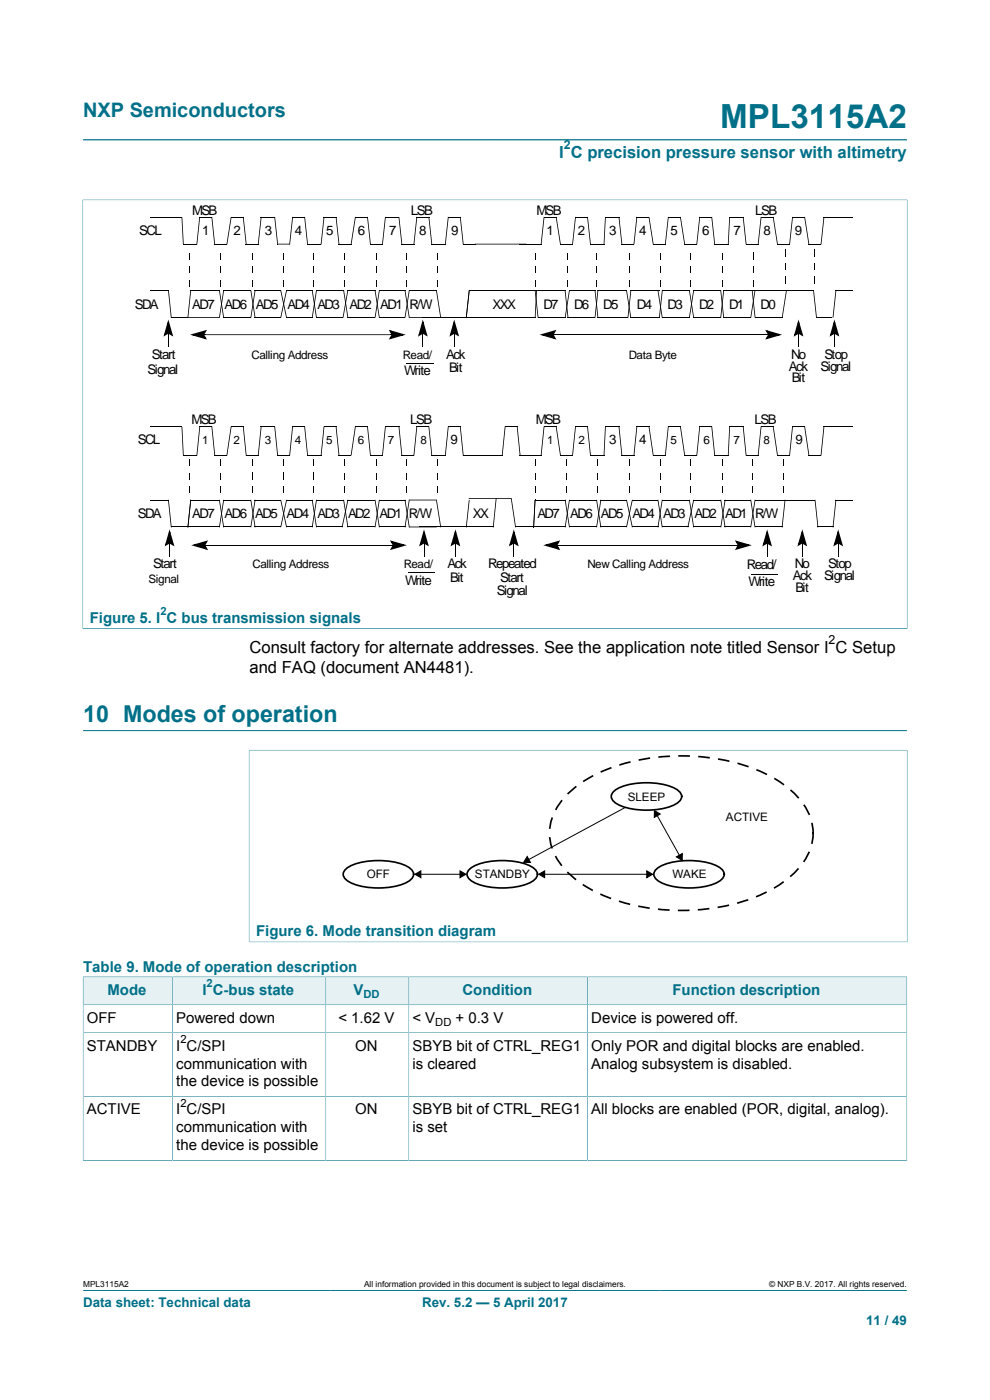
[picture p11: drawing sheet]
<svg xmlns="http://www.w3.org/2000/svg" width="210mm" height="297mm" viewBox="0 0 210 297" stroke-linecap="round" stroke-linejoin="round" font-family="sans-serif">
<path d="M17.6 29.7h174.8M17.5 42.4h175M17.6 42.3v91.1M192.4 42.3v91.1M17.5 133.3h175M17.6 155h174.8M52.8 159.2h139.7M52.8 159.1v40.8M192.4 159.1v40.8M52.8 199.8h139.7M17.6 273.8h174.8" fill="none" stroke="#007088" stroke-width=".21"/>
<g fill="#000">
<path d="M31.8 46l.1 .2zM35.6 46l.1 .2zM38.5 46l.2 .1zM38.5 46.1h.2l.3 5.7h-.2zM38.8 51.8l.2 .1zM38.8 51.7l.1 .2zM40.1 56.5h.1v1.4h-.1zM40.1 53.6h.1v1.4h-.1zM41.7 51.8l.1 .1zM42.3 46.1h.1l-.6 5.7h-.1zM42.3 46l.1 .1zM42.3 46l.1 .2z"/>
<path d="M44.9 46l.1 .1zM44.9 46.1h.1l.6 5.7h-.2zM45.5 51.7l.1 .2zM45.4 51.8h.2zM46.7 56.5h.2v1.4h-.2zM46.7 53.6h.2v1.4h-.2zM48.1 51.8l.1 .1zM48.9 46.1h.2l-.9 5.7h-.1zM48.9 46l.2 .1zM49 46v.2zM51.5 46l.2 .1zM51.5 46.1h.2l.6 5.7h-.2z"/>
<path d="M52.1 51.7l.1 .2zM52.1 51.8h.2zM53.4 56.5h.2v1.4h-.2zM53.4 53.6h.2v1.4h-.2zM54.7 51.8l.2 .1zM55.3 46.1h.2l-.6 5.7h-.2zM55.3 46l.2 .1zM55.3 46l.1 .2zM58.2 46l.2 .1zM58.2 46.1h.2l.6 5.7h-.2zM58.8 51.7l.1 .2zM58.9 51.7h2.6v.2h-2.6z"/>
<path d="M58.8 51.8h.2zM60.1 56.5h.1v1.4h-.1zM60.1 53.6h.1v1.4h-.1zM61.4 51.8l.1 .1zM62 46.1h.1l-.6 5.7h-.1zM62 46l.1 .1zM62 46l.1 .2zM64.5 46l.2 .1zM64.5 46.1h.2l.6 5.7h-.1zM65.2 51.7v.2zM65.2 51.8h.1zM66.4 56.5h.2v1.4h-.2z"/>
<path d="M66.4 53.6h.2v1.4h-.2zM68 51.8l.2 .1zM68.6 46.1h.2l-.6 5.7h-.2zM68.6 46l.2 .1zM68.6 46l.1 .2zM71.2 46l.2 .1zM71.2 46.1h.2l.6 5.7h-.2zM71.8 51.7l.1 .2zM71.8 51.8h.2zM73.1 56.5h.2v1.4h-.2zM73.1 53.6h.2v1.4h-.2zM74.4 51.8l.2 .1z"/>
<path d="M75.3 46.1h.2l-.9 5.7h-.2zM75.3 46l.2 .1zM75.3 46l.1 .2zM77.9 46l.1 .1zM77.9 46.1h.1l.7 5.7h-.2zM78.5 51.7l.1 .2zM78.5 51.8h.2zM79.8 56.5h.1v1.4h-.1zM79.8 53.6h.1v1.4h-.1zM81 51.8l.2 .1zM81.7 46.1h.1l-.6 5.7h-.2zM81.7 46l.1 .1z"/>
<path d="M81.7 46v.2zM84.5 46l.2 .1zM84.5 46.1h.2l.6 5.7h-.1zM85.2 51.7v.2zM85.2 51.8h.1zM86.1 56.5h.2v1.4h-.2zM86.1 53.6h.2v1.4h-.2zM87.7 51.8l.2 .1zM88.3 46.1h.2l-.6 5.7h-.2zM88.3 46l.2 .1zM88.3 46l.1 .2zM90.9 46l.2 .1z"/>
<path d="M90.9 46.1h.2l.6 5.7h-.2zM91.5 51.7l.1 .2zM91.5 51.8h.2zM92.8 56.5h.1v1.4h-.1zM92.8 53.6h.1v1.4h-.1zM94.4 51.8l.2 .1zM95 46.1h.2l-.6 5.7h-.2zM95 46l.2 .1zM97.6 46l.1 .1zM97.6 46.1h.1l.6 5.7h-.1zM98.2 51.8h.1zM100.7 51.7h11v.2h-11z"/>
<path d="M113.4 56.5h.2v1.4h-.2zM113.4 53.6h.2v1.4h-.2zM114.7 51.8l.2 .1zM115.3 46.1h.2l-.6 5.7h-.2zM115.3 46l.2 .1zM117.9 46l.2 .1zM117.9 46.1h.2l.9 5.7h-.2zM118.8 51.8h.2zM120.4 56.5h.2v1.4h-.2zM120.4 53.6h.2v1.4h-.2zM121.4 51.8l.1 .1zM122 46.1h.2l-.7 5.7h-.1z"/>
<path d="M122 46l.2 .1zM124.5 46l.2 .1zM124.5 46.1h.2l.6 5.7h-.1zM125.2 51.8h.1zM126.4 56.5h.2v1.4h-.2zM126.4 53.6h.2v1.4h-.2zM128 51.8l.2 .1zM128.3 46.1h.2l-.3 5.7h-.2zM128.3 46l.2 .1zM131.2 46l.2 .1zM131.2 46.1h.2l.6 5.7h-.2zM131.8 51.8h.2z"/>
<path d="M133.4 56.5h.2v1.4h-.2zM133.4 53.6h.2v1.4h-.2zM134.4 51.8l.2 .1zM135 46.1h.2l-.6 5.7h-.2zM135 46l.2 .1zM137.6 46l.2 .1zM137.6 46.1h.2l.8 5.7h-.1zM138.5 51.8h.1zM140.1 56.5h.2v1.4h-.2zM140.1 53.6h.2v1.4h-.2zM141.1 51.8l.1 .1zM141.7 46.1h.1l-.6 5.7h-.1z"/>
<path d="M141.7 46l.1 .1zM144.3 46l.1 .1zM144.3 46.1h.1l.9 5.7h-.2zM145.1 51.8h.2zM146.4 56.5h.2v1.4h-.2zM146.4 53.6h.2v1.4h-.2zM147.7 51.8l.2 .1zM148.3 46.1h.2l-.6 5.7h-.2zM148.3 46l.2 .1zM150.9 46l.2 .1zM150.9 46.1h.2l.6 5.7h-.2zM151.5 51.8h.2z"/>
<path d="M153.1 56.5h.2v1.4h-.2zM153.1 53.6h.2v1.4h-.2zM154.4 51.8l.2 .1zM154.7 46.1h.2l-.3 5.7h-.2zM154.7 46l.2 .1zM157.6 46l.1 .1zM157.6 46.1h.1l.6 5.7h-.1zM158.2 51.8h.1zM159.8 56.5h.1v1.4h-.1zM159.8 55h.1zM159.8 53.6h.1v1.4h-.1zM160.7 51.8l.2 .1z"/>
<path d="M161.4 46.1h.1l-.6 5.7h-.2zM161.4 46l.1 .1zM163.9 46l.2 .1zM163.9 46.1h.2l.9 5.7h-.2zM164.8 51.8h.2zM166.4 57.2l.2 .1zM166.4 55.8h.2v1.4h-.2zM166.4 54.3l.2 .1zM166.4 53h.2v1.3h-.2zM167.4 51.8l.2 .1zM168 46.1h.2l-.6 5.7h-.2zM168 46l.2 .1z"/>
<path d="M170.6 46l.2 .1zM170.6 46.1h.2l.9 5.7h-.2zM171.5 51.8h.2zM172.8 57.2l.2 .1zM172.8 55.8h.2v1.4h-.2zM172.8 54.3l.2 .1zM172.8 53h.2v1.3h-.2zM174.1 51.8l.1 .1zM174.7 46.1h.2l-.7 5.7h-.1zM174.7 46l.1 .2zM174.7 46l.2 .1zM177.2 46l.1 .2z"/>
<path d="M31.8 61.5l.1 .2zM35.6 70.6h.2v.6h-.2zM35.6 71.1l.2 .1zM35.7 67.8l1 3.6-.4-.3-.8-2.6 .4-.1-.8 2.7-.3-.1 .8-.6 .2 .4-1.1 .6zM35.6 61.6h.2zM35.6 61.7l.2-.1 .6 5.7h-.2zM36.3 67.3v.1zM36.3 67.3h10.3v.1h-10.3zM35.6 70.4l.9 .5-.1 .3-.8-.4zM36.2 67.3l.2 .1zM39.8 67.3l.1 .1zM40.4 61.6l.1 .1-.6 5.6h-.1z"/>
<path d="M40.1 59.3h.1v1.5h-.1zM40.4 61.6l.1 .1zM40.4 61.5l.1 .2zM43.1 70.9h.6v.2h-.6zM40.3 71l3.6-1-.3 .4-2.6 .8-.1-.4 2.7 .8-.1 .3-.6-.8 .4-.2 .6 1.1zM43.6 70.9h39.1v.2h-39.1zM43.4 70.2l.3 .1-.4 .8h-.4zM46.5 67.3l.1 .1zM47.4 61.6l.1 .1-.9 5.6h-.1zM46.5 61.6h.1zM46.5 61.7l.1-.1 .9 5.7h-.1zM46.7 59.3h.2v1.5h-.2z"/>
<path d="M47.4 61.6l.1 .1zM47.4 67.3l.1 .1zM53.1 67.3l.2 .1zM54 61.6l.2 .1-.9 5.6h-.2zM53.1 61.6h.2zM53.1 61.7l.2-.1 .9 5.7h-.2zM53.4 59.3h.2v1.5h-.2zM54 61.6l.2 .1zM54 67.3l.2 .1zM59.5 67.3l.1 .1zM60.7 61.6l.2 .1-1.3 5.6h-.1zM59.5 61.6h.1z"/>
<path d="M59.5 61.7l.1-.1 1.3 5.7h-.2zM60.1 59.3h.1v1.5h-.1zM60.7 61.6l.2 .1zM60.7 67.3l.2 .1zM66.1 67.3l.2 .1zM67 61.6l.2 .1-.9 5.6h-.2zM66.1 61.6h.2zM66.1 61.7l.2-.1 .9 5.7h-.2zM66.4 59.3h.2v1.5h-.2zM67 61.6l.2 .1zM67.1 67.3v.1zM67 67.3l.2 .1z"/>
<path d="M72.7 67.3l.2 .1zM73.7 61.7h.2l-1 5.6h-.2zM72.8 61.6h.2zM72.8 61.7l.2-.1 .9 5.7h-.2zM73.1 59.3h.2v1.5h-.2zM73.7 61.6l.2 .1zM73.7 61.5l.1 .2zM73.7 67.3l.2 .1zM79.5 67.3l.2 .1zM80.4 61.6l.1 .1-.8 5.6h-.2zM79.5 61.6h.2zM79.5 61.7l.2-.1 .8 5.7h-.1z"/>
<path d="M79.8 59.3h.1v1.5h-.1zM80.4 61.6l.1 .1zM80.4 67.3l.1 .1zM82.7 70.9h.6v.2h-.6zM83.1 70.9l.4 .1-.5 .8-.3-.1zM82.4 70l3.7 1-3.6 1 .3-.4 2.6-.8 .1 .4-2.7-.8 .1-.3 .5 .8-.3 .2zM85.8 67.3l.2 .1zM86.7 61.6l.2 .1-.9 5.6h-.2zM85.8 61.6h.2zM85.8 61.7l.2-.1 .9 5.7h-.2zM86.1 59.3h.2v1.5h-.2zM86.3 77l.1 .2z"/>
<path d="M86.7 61.6l.2 .1zM86.7 67.3h5.9v.1h-5.9zM86.7 61.5l.1 .2zM86.7 67.3l.2 .1zM89.6 70.6h.2v.6h-.2zM89.6 71.1l.2 .1zM89.7 67.8l1 3.6-.4-.3-.8-2.6 .4-.1-.8 2.7-.3-.1 .8-.6 .2 .4-1.1 .6zM89.6 70.4l.9 .5-.2 .3-.7-.4zM92.5 61.6h.2zM92.5 61.7l.2-.1 .9 5.7h-.2zM92.8 59.3h.1v1.5h-.1zM93.4 67.3l.1 .1z"/>
<path d="M93.4 67.3l.2 .1zM96.3 70.6h.1v.6h-.1zM96.3 71.1l.1 .1zM96.4 67.8l1 3.6-.5-.3-.7-2.6 .3-.1-.7 2.7-.3-.1 .8-.6 .2 .4-1.2 .6zM96.3 70.4l.9 .5-.2 .3-.7-.4zM98.8 67.3l.2 .1zM99.4 61.6l.2 .1-.6 5.6h-.2zM99.4 61.6l.2 .1zM113.4 59.3h.2v1.5h-.2zM113.4 67.3l.2 .1zM113.7 61.6h.2l-.3 5.7h-.2zM113.4 61.6h.2z"/>
<path d="M113.4 61.7l.2-.1 .6 5.7h-.2zM113.7 61.6h.2zM114 67.3l.2 .1zM117.2 70.9h.7v.2h-.7zM114.5 71l3.5-1-.3 .4-2.6 .8-.1-.4 2.7 .8-.1 .3-.5-.8 .3-.2 .6 1.1zM117.5 70.2l.3 .1-.4 .8h-.3zM119.8 67.3l.2 .1zM120.7 61.6l.2 .1-.9 5.6h-.2zM119.8 61.6h.2zM119.8 61.7l.2-.1 .6 5.7h-.2zM120.4 59.3h.2v1.5h-.2zM120.4 67.3l.2 .1z"/>
<path d="M120.7 61.6l.2 .1zM126.1 67.3l.2 .1zM126.7 61.6l.2 .1-.6 5.6h-.2zM126.1 61.6h.2zM126.1 61.7l.2-.1 .6 5.7h-.2zM126.4 59.3h.2v1.5h-.2zM126.7 61.6l.2 .1zM126.7 67.3l.2 .1zM132.8 61.6h.2zM132.8 61.7l.2-.1 .9 5.7h-.2zM133.1 67.3l.2 .1zM133.7 61.6l.2 .1-.6 5.6h-.2z"/>
<path d="M133.4 59.3h.2v1.5h-.2zM133.7 61.6l.2 .1zM133.7 67.3l.2 .1zM139.5 61.6h.2zM139.5 61.7l.2-.1 .8 5.7h-.1zM139.8 67.3l.2 .1zM140.4 61.6l.2 .1-.6 5.6h-.2zM140.1 59.3h.2v1.5h-.2zM140.4 61.6l.2 .1zM140.4 67.3l.1 .1zM146.2 67.3l.1 .1zM147 61.6l.2 .1-.9 5.6h-.1z"/>
<path d="M146.2 61.6h.1zM146.2 61.7l.1-.1 .9 5.7h-.2zM146.4 59.3h.2v1.5h-.2zM147 61.6l.2 .1zM147 67.3l.2 .1zM152.8 67.3l.2 .1zM153.4 61.6l.2 .1-.6 5.6h-.2zM152.8 61.6h.2zM152.8 61.7l.2-.1 .6 5.7h-.2zM153.1 59.3h.2v1.5h-.2zM153.4 61.6l.2 .1zM153.4 67.3l.2 .1z"/>
<path d="M159.2 67.3l.1 .1zM160.1 61.6l.1 .1-.9 5.6h-.1zM159.5 61.6h.1zM159.5 61.7l.1-.1 .7 5.7h-.2zM159.8 59.3h.1v1.5h-.1zM160.1 61.6l.1 .1zM160.1 67.3l.2 .1zM162.5 70.9h.6v.2h-.6zM162.5 70.9l.1 .2zM163 70.9l.3 .1-.4 .8-.4-.1zM162.3 70l3.6 1-3.6 1 .3-.4 2.6-.8 .1 .4-2.7-.8 .2-.3 .5 .8-.3 .2zM165.8 67.3l.2 .1z"/>
<path d="M166.7 61.6l.2 .1-.9 5.6h-.2zM166.4 60l.2 .1zM166.4 58.7h.2v1.3h-.2zM166.7 61.6l.2 .1zM169.3 70.6h.2v.6h-.2zM169.3 71.1l.2 .1zM169.4 67.8l1 3.6-.5-.3-.7-2.6 .3-.1-.7 2.7-.3-.1 .8-.6 .2 .4-1.1 .6zM169.3 70.4l.9 .5-.2 .3-.7-.4zM172.5 61.6h.2zM172.5 61.7l.2-.1 .6 5.7h-.2zM172.8 60l.2 .1zM172.8 58.7h.2v1.3h-.2z"/>
<path d="M173.1 67.3l.2 .1zM176.6 67.3l.2 .1zM177.2 61.6l.2 .1-.6 5.6h-.2zM176.9 70.6h.2v.6h-.2zM176.9 71.1l.2 .1zM177 67.8l1 3.6-.4-.3-.8-2.6 .4-.1-.8 2.7-.3-.1 .8-.6 .2 .4-1.1 .6zM177.2 61.6l.2 .1zM176.9 70.4l.9 .5-.1 .3-.8-.4zM35.6 90.4l.1 .2zM38.5 90.5h.2zM38.5 90.5h.2l.3 6.1h-.2zM38.8 96.6h.2z"/>
<path d="M38.8 96.5l.1 .1zM40.1 97.4h.1v1.5h-.1zM41.7 96.6l.1 .1zM42.3 90.5l.2 .1-.7 6h-.1zM42.3 90.5l.2 .1zM44.9 90.5h.1zM44.9 90.6l.1-.1 .6 6.1h-.1zM45.5 96.6h.1zM46.7 97.4h.2v1.5h-.2zM48.1 96.5l.1 .1zM48.9 90.5l.2 .1-.9 6-.1-.1zM48.9 90.5l.2 .1z"/>
<path d="M51.5 90.5h.2zM51.5 90.6l.2-.1 .6 6.1h-.2zM52.1 96.6h.2zM53.4 98.8l.2 .1zM53.4 97.4h.2v1.4h-.2zM54.7 96.6l.2 .1zM55.3 90.5l.2 .1-.6 6h-.2zM55.3 90.5l.2 .1zM58.2 90.5h.2zM58.2 90.6l.2-.1 .6 6.1h-.2zM58.8 96.6h.2zM60.1 98.8l.1 .1z"/>
<path d="M60.1 97.4h.1v1.4h-.1zM61.4 96.6l.1 .1zM62 90.5l.1 .1-.6 6h-.1zM62 90.5l.1 .1zM64.5 90.5h.2zM64.5 90.6l.2-.1 .6 6.1h-.1zM65.2 96.6h.1zM66.4 98.8l.2 .1zM66.4 97.4h.2v1.4h-.2zM68 96.6l.2 .1zM68.6 90.5l.2 .1-.6 6h-.2zM68.6 90.5l.2 .1z"/>
<path d="M71.2 90.5h.2zM71.2 90.6l.2-.1 .6 6.1h-.2zM71.8 96.6h.2zM73.1 97.4h.2v1.5h-.2zM74.4 96.5l.2 .1zM75.3 90.5l.2 .1-.9 6-.2-.1zM75.3 90.5l.2 .1zM77.9 90.5h.1zM77.9 90.6l.1-.1 .7 6.1h-.2zM78.5 96.6h.2zM79.8 97.4h.1v1.5h-.1zM81 96.6l.2 .1z"/>
<path d="M81.7 90.5l.1 .1-.6 6h-.2zM81.7 90.5l.1 .1zM84.5 90.5h.2zM84.5 90.6l.2-.1 .6 6.1h-.1zM85.2 96.6h.1zM86.1 97.4h.2v1.5h-.2zM87.7 96.6l.2 .1zM88.3 90.5l.2 .1-.6 6h-.2zM88.3 90.5l.2 .1zM90.9 90.5h.2zM90.9 90.6l.2-.1 .6 6.1h-.2zM91.5 96.6h.2z"/>
<path d="M92.8 97.4h.1v1.5h-.1zM94.4 96.6l.2 .1zM95 90.5l.2 .1-.6 6h-.2zM95 90.5l.2 .1zM97.6 90.5h.1zM97.6 90.6l.1-.1 .6 6.1h-.1zM98.2 96.6h.1zM106.4 96.6l.2 .1zM107.1 90.5l.1 .1-.6 6h-.2zM107.1 90.5l.1 .1zM109.6 90.5h.2zM109.6 90.6l.2-.1 .6 6.1h-.2z"/>
<path d="M110.2 96.6h.2zM113.4 97.4h.2v1.5h-.2zM114.7 96.6l.2 .1zM115.3 90.5l.2 .1-.6 6h-.2zM115.3 90.5l.2 .1zM117.9 90.5h.2zM117.9 90.6l.2-.1 .9 6-.2 .1zM118.8 96.6h.2zM120.1 97.4h.1v1.5h-.1zM121.4 96.6l.1 .1zM122 90.5l.2 .1-.7 6h-.1zM122 90.5l.2 .1z"/>
<path d="M124.5 90.5h.2zM124.5 90.6l.2-.1 .6 6.1h-.1zM125.2 96.6h.1zM126.7 97.4h.2v1.5h-.2zM128 96.6h.2zM128.3 90.5h.2l-.3 6.1h-.2zM128.3 90.5h.2zM131.2 90.5h.2zM131.2 90.6l.2-.1 .6 6.1h-.2zM131.8 96.5l.1 .1zM131.8 96.6h.2zM133.4 97.4h.2v1.5h-.2z"/>
<path d="M134.4 96.6l.2 .1zM135 90.5l.2 .1-.6 6h-.2zM135 90.5l.2 .1zM135 90.4l.1 .2zM137.6 90.5h.2zM137.6 90.6l.2-.1 .8 6-.1 .1zM138.5 96.5l.1 .1zM138.5 96.6h.1zM140.1 97.4h.2v1.5h-.2zM141.1 96.6l.1 .1zM141.7 90.5l.1 .1-.6 6h-.1zM141.7 90.5l.1 .1z"/>
<path d="M141.7 90.4l.1 .2zM144.3 90.5h.1zM144.3 90.6l.1-.1 .9 6-.2 .1zM145.2 96.5v.1zM145.1 96.6h.2zM146.4 97.4h.2v1.5h-.2zM147.7 96.6l.2 .1zM148.3 90.5l.2 .1-.6 6h-.2zM148.3 90.5l.2 .1zM150.9 90.5h.2zM150.9 90.6l.2-.1 .6 6.1h-.2zM151.5 96.6h.2z"/>
<path d="M153.1 97.4h.2v1.5h-.2zM154.4 96.6h.2zM154.7 90.5h.2l-.3 6.1h-.2zM154.7 90.5h.2zM157.6 90.5h.1zM157.6 90.6l.1-.1 .6 6.1h-.1zM158.2 96.6h.1zM159.5 97.4h.1v1.5h-.1zM160.7 96.6l.2 .1zM161.4 90.5l.1 .1-.6 6h-.2zM161.4 90.5l.1 .1zM163.9 90.5h.2z"/>
<path d="M163.9 90.6l.2-.1 .9 6-.2 .1zM164.8 96.6h.2zM166.1 97.4h.2v1.5h-.2zM167.4 96.6l.2 .1zM168 90.5l.2 .1-.6 6h-.2zM168 90.5l.2 .1zM170.6 90.5h.2zM170.6 90.6l.2-.1 .9 6-.2 .1zM171.5 96.6h.2zM174.1 96.6l.1 .1zM174.7 90.5l.2 .1-.7 6h-.1zM174.7 90.5l.2 .1z"/>
<path d="M177.2 90.4l.1 .2zM31.8 106l.1 .2zM35.6 106l.2 .1zM35.6 106.1h.2l.6 5.7h-.2zM35.9 115.1h.1v.6h-.1zM35.9 115.6l.1 .1zM36 112.3l1 3.6-.5-.3-.7-2.6 .3-.1-.7 2.7-.3-.1 .8-.6 .1 .4-1.1 .6zM36.3 111.7v.2zM36.2 111.8l.2 .1zM35.9 114.9l.9 .5-.2 .3-.7-.4zM39.8 111.8l.1 .1zM40.4 106.1h.1l-.6 5.7h-.1z"/>
<path d="M40.1 103.1h.1v1.5h-.1zM40.1 100.3h.1v1.4h-.1zM40.4 106l.1 .1zM40.4 106l.1 .2zM43.4 115.6h.6v.2h-.6zM40.6 115.7l3.5-1.1-.3 .5-2.5 .7-.1-.3 2.6 .7-.1 .4-.5-.8 .3-.2 .7 1.1zM43.6 114.8l.3 .2-.4 .8h-.3zM46.5 111.8l.1 .1zM47.4 106.1h.1l-.9 5.7h-.1zM46.5 106l.1 .1zM46.5 106.1h.1l.9 5.7h-.1zM46.7 103.1h.2v1.5h-.2z"/>
<path d="M46.7 100.3h.2v1.4h-.2zM47.4 106l.1 .1zM47.4 111.7l.1 .2zM47.4 111.8l.1 .1zM53.1 111.8l.2 .1zM54 106.1h.2l-.9 5.7h-.2zM53.1 106l.2 .1zM53.1 106.1h.2l.9 5.7h-.2zM53.4 104.5l.2 .1zM53.4 103.1h.2v1.4h-.2zM53.4 101.6l.2 .1zM53.4 100.3h.2v1.3h-.2z"/>
<path d="M54 106l.2 .1zM54 106l.1 .2zM54 111.8l.2 .1zM59.5 111.8l.1 .1zM60.7 106.1h.2l-1.3 5.7h-.1zM59.5 106.1h.1zM59.5 106.1h.1l1.3 5.7h-.2zM60.1 104.5l.1 .1zM60.1 103.1h.1v1.4h-.1zM60.1 101.6l.1 .1zM60.1 100.3h.1v1.3h-.1zM60.7 106l.2 .1z"/>
<path d="M60.7 111.8h.2zM66.1 111.8l.2 .1zM67 106.1h.2l-.9 5.7h-.2zM66.1 106l.2 .1zM66.1 106.1h.2l.9 5.7h-.2zM66.4 104.5l.2 .1zM66.4 103.1h.2v1.4h-.2zM66.4 101.6l.2 .1zM66.4 100.3h.2v1.3h-.2zM67 106l.2 .1zM67 111.8l.2 .1zM72.5 111.8l.1 .1z"/>
<path d="M73.7 106.1h.2l-1.2 5.7h-.2zM72.8 106l.2 .1zM72.8 106.1h.2l.9 5.7h-.2zM73.1 104.5l.2 .1zM73.1 103.1h.2v1.4h-.2zM73.1 100.3h.2v1.4h-.2zM73.7 106l.2 .1zM73.7 111.8l.2 .1zM79.5 111.8l.2 .1zM80.4 106.1h.1l-.8 5.7h-.2zM79.5 106l.2 .1zM79.5 106.1h.2l.8 5.7h-.1z"/>
<path d="M79.8 103.1h.1v1.5h-.1zM79.8 100.3h.1v1.4h-.1zM80.4 106l.1 .1zM80.4 111.8l.1 .1zM82.9 115.6h.6v.2h-.6zM82.9 115.6l.1 .2zM83.4 115.6l.3 .1-.4 .8-.4-.2zM82.7 114.6l3.6 1.1-3.6 1 .3-.5 2.6-.7 .1 .3-2.7-.7 .1-.3 .6 .8-.3 .2zM85.8 111.8l.2 .1zM86.7 106.1h.2l-.9 5.7h-.2zM85.8 106l.2 .1zM85.8 106.1h.2l.9 5.7h-.2z"/>
<path d="M86.1 103.1h.2v1.5h-.2zM86.1 100.3h.2v1.4h-.2zM86.7 106l.2 .1zM86.7 111.7h5.9v.2h-5.9zM86.7 106h5.9v.2h-5.9zM86.7 111.8l.2 .1zM89.9 115.1h.1v.6h-.1zM89.9 115.6l.1 .1zM89.9 112.3l1.1 3.6-.5-.3-.7-2.6 .3-.1-.7 2.7-.4-.1 .9-.6 .1 .4-1.1 .6zM89.9 114.9l.9 .5-.2 .3-.7-.4zM92.5 106l.2 .1zM92.5 106.1h.2l.9 5.7h-.2z"/>
<path d="M92.8 111.7l.1 .2zM92.8 103.1h.1v1.5h-.1zM92.8 100.3h.1v1.4h-.1zM93.4 111.8l.2 .1zM96.5 115.1h.2v.6h-.2zM96.5 115.6l.2 .1zM96.6 112.3l1 3.6-.4-.3-.8-2.6 .4-.1-.8 2.7-.3-.1 .8-.6 .2 .4-1.1 .6zM96.5 114.9l.9 .5-.1 .3-.8-.4zM97.9 111.7v.2zM98.8 111.8l.2 .1zM99.4 106.1h.2l-.6 5.7h-.2zM99.4 106l.2 .1z"/>
<path d="M99.4 105.7h9.1v.1h-9.1zM104.5 111.8l.2 .1zM105.2 105.8h.1l-.6 6h-.2zM105.2 105.7l.1 .1zM108.4 105.7l.1 .1zM108.4 105.8h.1l.9 6h-.1zM108.9 115.1h.2v.6h-.2zM108.9 115.6l.2 .1zM109 112.3l1 3.6-.4-.3-.8-2.6 .4-.1-.8 2.7-.3-.1 .8-.6 .2 .4-1.1 .6zM109.3 111.7l.1 .2zM109.3 111.8l.1 .1zM108.9 114.9l.9 .5-.2 .3-.7-.4z"/>
<path d="M113.1 111.8l.2 .1zM113.4 106.1h.2l-.3 5.7h-.2zM113.4 106l.2 .1zM113.4 103.1h.2v1.5h-.2zM113.4 100.3h.2v1.4h-.2zM118 115.6h.6v.2h-.6zM115.2 115.7l3.6-1.1-.3 .5-2.6 .7-.1-.3 2.7 .7-.1 .4-.5-.8 .3-.2 .7 1.1zM118.3 114.8l.3 .2-.4 .8h-.3zM119.8 111.8l.2 .1zM120.7 106.1h.2l-.9 5.7h-.2zM119.8 106l.2 .1zM119.8 106.1h.2l.9 5.7h-.2z"/>
<path d="M120.1 103.1h.1v1.5h-.1zM120.1 100.3h.1v1.4h-.1zM120.7 106l.2 .1zM120.7 111.8l.2 .1zM126.5 111.8l.1 .1zM127.4 106.1h.1l-.9 5.7h-.1zM126.5 106l.1 .1zM126.5 106.1h.1l.9 5.7h-.1zM126.7 103.1h.2v1.5h-.2zM126.7 100.3h.2v1.4h-.2zM127.4 106l.1 .1zM127.4 111.8l.1 .1z"/>
<path d="M132.8 111.8l.2 .1zM134 106.1h.2l-1.2 5.7h-.2zM132.8 106.1h.2zM132.8 106.1h.2l1.2 5.7h-.2zM133.4 103.1h.2v1.5h-.2zM133.4 100.3h.2v1.4h-.2zM134.1 106l.1 .1zM134.1 106v.2zM134 111.8h.2zM139.5 111.8l.2 .1zM140.4 106.1h.1l-.8 5.7h-.2zM139.5 106l.2 .1z"/>
<path d="M139.5 106.1h.2l.8 5.7h-.1zM140.1 103.1h.2v1.5h-.2zM140.1 100.3h.2v1.4h-.2zM140.4 106l.1 .1zM140.4 111.7l.1 .2zM140.4 111.8l.1 .1zM145.8 111.8l.2 .1zM147 106.1h.2l-1.2 5.7h-.2zM146.2 106l.1 .1zM146.2 106.1h.1l.9 5.7h-.2zM146.4 103.1h.2v1.5h-.2zM146.4 100.3h.2v1.4h-.2z"/>
<path d="M147.1 106l.1 .1zM147.1 106l.1 .2zM147 111.8l.2 .1zM152.8 111.8l.2 .1zM153.7 106.1h.2l-.9 5.7h-.2zM152.8 106l.2 .1zM152.8 106.1h.2l.9 5.7h-.2zM153.1 103.1h.2v1.5h-.2zM153.1 100.3h.2v1.4h-.2zM153.7 106l.2 .1zM153.7 111.8l.2 .1zM156.1 115.6h.6v.2h-.6z"/>
<path d="M156.1 115.6v.2zM156.5 115.6l.4 .1-.5 .8-.3-.2zM155.9 114.6l3.6 1.1-3.6 1 .3-.5 2.6-.7 .1 .3-2.7-.7 .1-.3 .5 .8-.3 .2zM159.2 111.8l.1 .1zM160.1 106.1h.1l-.9 5.7h-.1zM159.2 106l.1 .1zM159.2 106.1h.1l.9 5.7h-.1zM159.5 103.1h.1v1.5h-.1zM159.5 100.3h.1v1.4h-.1zM160.1 106l.1 .1zM160.1 111.8l.1 .1zM162.6 115.1h.2v.6h-.2z"/>
<path d="M162.6 115.6l.2 .1zM162.7 112.3l1.1 3.6-.5-.3-.7-2.6 .3-.1-.7 2.7-.4-.1 .8-.5 .2 .3-1.1 .6zM162.6 115l1 .4-.2 .3-.8-.4zM163.6 106l.1 .2zM165.8 111.8l.2 .1zM166.4 106.1h.2l-.6 5.7h-.2zM166.1 103.1h.2v1.5h-.2zM166.1 100.3h.2v1.4h-.2zM166.4 106l.2 .1zM170.1 115.1h.2v.6h-.2zM170.1 115.6l.2 .1zM170.2 112.3l1 3.6-.4-.3-.8-2.6 .4-.1-.8 2.7-.3-.1 .8-.6 .2 .4-1.2 .6z"/>
<path d="M170.1 114.9l.9 .5-.2 .3-.7-.4zM172.8 106l.2 .1zM172.8 106.1h.2l.6 5.7h-.2zM173.4 111.7l.1 .2zM173.4 111.8l.2 .1zM176.6 111.8l.2 .1zM177.2 106.1h.2l-.6 5.7h-.2zM177.2 106l.2 .1zM177.7 115.1h.2v.6h-.2zM177.7 115.6l.2 .1zM177.8 112.3l1 3.6-.4-.3-.8-2.6 .4-.1-.8 2.7-.3-.1 .8-.6 .2 .4-1.1 .6zM177.7 114.9l.9 .5-.1 .3-.8-.4z"/>
<path d="M86.5 121.5l.1 .1zM159.3 121.7l.1 .2z"/>
</g>
<g fill="none" stroke="#000" stroke-width=".21">
<path d="M31.9 46.1h6.8M38.9 51.8h2.9M42.4 46.1h2.6M45.6 51.8h2.6M49 46.1h2.7M52.2 51.8h2.6M55.4 46.1h2.9M62.1 46.1h2.6M65.2 51.8h3M68.7 46.1h2.7M71.9 51.8h2.6M75.4 46.1h2.6"/>
<path d="M78.6 51.8h2.6M81.7 46.1h3M85.2 51.8h2.7M88.4 46.1h2.6M91.6 51.8h2.9M95 46.1h2.7M98.2 51.8h2.7M110.2 51.8h4.7M115.3 46.1h2.7M118.8 51.8h2.7M122 46.1h2.7M125.2 51.8h3"/>
<path d="M128.3 46.1h3.1M131.8 51.8h2.7M135 46.1h2.7M138.5 51.8h2.7M141.7 46.1h2.7M145.2 51.8h2.7M148.3 46.1h2.7M151.5 51.8h3M154.7 46.1h3M158.2 51.8h2.7M161.4 46.1h2.7M164.8 51.8h2.8"/>
<path d="M168 46.1h2.7M171.5 51.8h2.7M174.8 46.1h6.1M31.9 61.6h3.9M35.7 71.2v2.4M36.3 67.3h3.6M40.4 61.6h6.2M47.4 61.6h5.9M47.4 67.3h5.9M54 61.6h5.6M54 67.3h5.6M60.7 61.6h5.6"/>
<path d="M60.7 67.3h5.6M67.1 61.6h5.8M67.1 67.3h5.7M73.7 67.3h5.9M73.8 61.6h5.8M80.4 61.6h5.6M80.5 67.3h5.5M86.4 77.1h5.6M86.8 61.6h5.8M89.6 67.3h24M89.7 71.2v2.4M96.4 71.2v2.4"/>
<path d="M99.4 61.6h14.2M113.7 61.6h6.2M114 67.3h5.9M117.8 71h44.7M120.4 67.3h5.9M120.7 61.6h5.6M126.7 61.6h6.2M126.7 67.3h6.6M133.7 61.6h6.2M133.7 67.3h6.2M140.4 61.6h5.9M140.4 67.3h5.9"/>
<path d="M147.1 61.6h5.9M147.1 67.3h5.9M153.4 61.6h6.2M153.4 67.3h5.9M159.8 61.6h12.8M160.1 67.3h5.9M169.4 71.2v2.4M173.1 67.3h3.3M177 71.2v2.4M177.2 61.6h3.7M31.8 90.5h6.9M38.9 96.6h2.9"/>
<path d="M42.3 90.5h2.7M45.5 96.6h2.7M49 90.5h2.7M52.1 96.6h2.7M55.3 90.5h3M58.8 96.6h2.7M62 90.5h2.7M65.2 96.6h3M68.6 90.5h2.8M71.8 96.6h2.7M75.3 90.5h2.7M78.5 96.6h2.7"/>
<path d="M81.7 90.5h3M85.2 96.6h2.7M88.3 90.5h2.7M91.5 96.6h3M95 90.5h2.7M98.2 96.6h8.4M107.1 90.5h2.7M110.2 96.6h4.7M115.3 90.5h2.7M118.8 96.6h2.7M122 90.5h2.7M125.2 96.6h3"/>
<path d="M128.3 90.5h3.1M131.9 96.6h2.6M135.1 90.5h2.6M138.6 96.6h2.6M141.8 90.5h2.6M145.2 96.6h2.7M148.3 90.5h2.7M151.5 96.6h3M154.7 90.5h3M158.2 96.6h2.7M161.4 90.5h2.7M164.8 96.6h2.8"/>
<path d="M168 90.5h2.7M171.5 96.6h2.7M174.7 90.5h6.2M31.9 106.1h3.9M36 115.7v2.4M36.3 111.8h10.3M40.4 106.1h6.2M43.9 115.7h39M47.4 106.1h5.9M47.5 111.8h5.8M54 111.8h5.6M54.1 106.1h5.5"/>
<path d="M60.7 106.1h5.6M60.7 111.8h5.6M67.1 106.1h5.8M67.1 111.8h5.6M73.7 106.1h5.9M73.7 111.8h5.9M80.4 106.1h5.6M80.4 111.8h5.6M89 111.8h15.7M89.9 115.7v2.4M96.6 115.7v2.4M109 115.7v2.4"/>
<path d="M109.4 111.8h10.5M113.4 106.1h6.5M118.6 115.7h37.5M120.7 106.1h5.9M120.7 111.8h5.9M127.4 106.1h5.5M127.4 111.8h5.5M134.1 111.8h5.5M134.1 106.1h5.5M140.4 106.1h5.9M140.5 111.8h5.6M147.1 111.8h5.9"/>
<path d="M147.2 106.1h5.8M153.7 106.1h5.6M153.7 111.8h5.6M160.1 106.1h12.9M160.1 111.8h5.9M162.7 115.7v2.4M170.2 115.7v2.4M173.5 111.8h3.3M177.2 106.1h3.7M177.8 115.7v2.4M86.6 121.6h5.6M159.4 121.8h5.6"/>
<path d="M132.6 171.3l-20.8 11.2M139.2 172.7l5.1 9.1M88.9 185.5h9.1M115.1 185.5h22.5"/>
</g>
<g fill="#000">
<path d="M35.7 68.4l.8 2.6-.8-.4-.7 .4zM41 71l2.5-.7-.4 .7 .4 .7zM82.8 70.3l2.6 .7-2.6 .7 .5-.7zM89.7 68.4l.7 2.6-.7-.4-.7 .4zM96.4 68.4l.7 2.6-.7-.4-.8 .4zM115.1 71l2.6-.7-.5 .7 .5 .7zM162.7 70.3l2.6 .7-2.6 .7 .4-.7zM169.4 68.4l.7 2.6-.7-.4-.7 .4zM177 68.4l.7 2.6-.7-.4-.7 .4zM36 113l.7 2.5-.7-.4-.8 .4zM41.2 115.7l2.6-.8-.4 .8 .4 .7zM83.1 114.9l2.5 .8-2.5 .7 .4-.7z"/>
<path d="M89.9 113l.8 2.5-.8-.4-.7 .4zM96.6 113l.7 2.5-.7-.4-.7 .4zM109 113l.7 2.5-.7-.4-.8 .4zM115.9 115.7l2.6-.8-.5 .8 .5 .7zM156.3 114.9l2.5 .8-2.5 .7 .4-.7zM162.7 113l.8 2.6-.8-.5-.7 .5zM170.2 113l.7 2.5-.7-.4-.8 .4zM177.8 113l.7 2.5-.7-.4-.7 .4zM138.8 172l1.2 .7-1.2 .7zM88 185.5l1.3-.7v1.4zM97.6 184.8l1.2 .7-1.2 .7zM111.8 181.7l.7 1.3-1.4-.1z"/>
<path d="M114.3 185.5l1.2-.7v1.4zM137.2 184.8l1.2 .7-1.2 .7zM143.5 181.8l1.2-.7v1.4z"/>
</g>
<path d="M144.6 168.9a2.69 2.69 0 0 0-2.3-2 16.3 16.3 0 0 0-11.2 .4 1.9 1.9 0 0 0-1.3 2.2 5.5 5.5 0 0 0 3.9 2 14.7 14.7 0 0 0 10.1-1.2l.7-.9 .1-.4M73.2 184.6a10.2 10.2 0 0 1 7-2 10.6 10.6 0 0 1 7.1 1.9 1.41 1.41 0 0 1-.4 2.3 14.9 14.9 0 0 1-11 1 4.8 4.8 0 0 1-3-1.8l-.1-.5zM99.4 184.6a10.2 10.2 0 0 1 7.1-2 10.6 10.6 0 0 1 7.1 1.9 1.41 1.41 0 0 1-.4 2.3 14.9 14.9 0 0 1-11 1 4.8 4.8 0 0 1-3-1.8l-.1-.5zM139 184.6a10.2 10.2 0 0 1 7.1-2 10.6 10.6 0 0 1 7.1 1.9 1.41 1.41 0 0 1-.4 2.3 14.9 14.9 0 0 1-11 1 4.8 4.8 0 0 1-3-1.8l-.1-.5z" fill="none" stroke="#000" stroke-width=".35"/>
<path d="M138.8 172l1.2 .7-1.2 .7zM88 185.5l1.3-.7v1.4zM97.6 184.8l1.2 .7-1.2 .7zM111.8 181.7l.7 1.3-1.4-.1zM114.3 185.5l1.2-.7v1.4zM137.2 184.8l1.2 .7-1.2 .7zM143.5 181.8l1.2-.7v1.4z" fill="none" stroke="#000" stroke-width=".24"/>
<path d="M120.3 168.6a30.3 30.3 0 0 1 16.5-7.6 43.5 43.5 0 0 1 26.3 3.5 17.2 17.2 0 0 1 8.8 9 10.8 10.8 0 0 1-3.2 11.4 30.3 30.3 0 0 1-16.4 7.6 43.5 43.5 0 0 1-26.4-3.5 17.2 17.2 0 0 1-8.8-9 10.8 10.8 0 0 1 3.2-11.4z" fill="none" stroke="#000" stroke-width=".35" stroke-dasharray="2.1 2.1"/>
<path d="M17.7 207.3h18.8v5.8h-18.8z" fill="#e6f1f3"/>
<path d="M17.6 207.2v6h19v-6h-19" fill="none" stroke="#007088" stroke-width=".21"/>
<path d="M36.7 207.3h32.3v5.8h-32.3z" fill="#e6f1f3"/>
<path d="M36.6 207.2h32.5v6h-32.5z" fill="none" stroke="#007088" stroke-width=".21"/>
<path d="M69.2 207.3h17.4v5.8h-17.4z" fill="#e6f1f3"/>
<path d="M69.1 207.2h17.6v6h-17.6z" fill="none" stroke="#007088" stroke-width=".21"/>
<path d="M86.8 207.3h37.8v5.8h-37.8z" fill="#e6f1f3"/>
<path d="M86.7 207.2h37.9v6h-37.9z" fill="none" stroke="#007088" stroke-width=".21"/>
<path d="M124.7 207.3h67.6v5.8h-67.6z" fill="#e6f1f3"/>
<path d="M17.6 219.1h174.8M36.6 213.2v33M69.1 213.2v33M86.7 213.2v33M192.4 207.2v39M192.4 213.2h-174.8v33M192.4 207.2h-67.8v39M17.6 232.6h174.8M17.6 246.2h174.8" fill="none" stroke="#007088" stroke-width=".21"/>
<text font-size="7.1" fill="#007088" x="152.8" y="27.2">MPL3115A2</text>
<text font-size="4.9" fill="#007088" x="17.6" y="153.2">10 Modes of operation</text>
<text font-size="4.2" fill="#007088" x="17.6" y="24.8">NXP Semiconductors</text>
<text font-size="3.5" fill="#007088" x="118.6" y="33.5">I C precision pressure sensor with altimetry</text>
<g font-size="3.5">
<text x="52.9" y="138.5">Consult factory for alternate addresses. See the application note titled Sensor I C Setup</text>
<text x="52.9" y="142.8">and FAQ (document AN4481).</text>
</g>
<g font-size="3.2" fill="#007088">
<text x="19" y="132.2">Figure 5. I C bus transmission signals</text>
<text x="54.3" y="198.7">Figure 6. Mode transition diagram</text>
<text x="17.6" y="206.1">Table 9. Mode of operation description</text>
<text x="22.8" y="211">Mode</text>
<text x="42.9" y="211">I C-bus state</text>
<text x="75" y="211">V</text>
<text x="98.1" y="211">Condition</text>
<text x="142.6" y="211">Function description</text>
</g>
<g font-size="3.2">
<text x="18.4" y="216.9">OFF</text>
<text x="37.4" y="216.9">Powered down</text>
<text x="71.8" y="216.9">&lt; 1.62 V</text>
<text x="87.5" y="216.9">&lt; V</text>
<text x="96.7" y="216.9">+ 0.3 V</text>
<text x="125.4" y="216.9">Device is powered off.</text>
<text x="18.4" y="222.9">STANDBY</text>
<text x="37.4" y="222.9">I C/SPI</text>
<text x="37.4" y="226.7">communication with</text>
<text x="75.4" y="222.9">ON</text>
<text x="87.5" y="222.9">SBYB bit of CTRL_REG1</text>
<text x="87.5" y="226.7">is cleared</text>
<text x="125.4" y="222.9">Only POR and digital blocks are enabled.</text>
<text x="125.4" y="226.7">Analog subsystem is disabled.</text>
<text x="37.4" y="230.5">the device is possible</text>
<text x="18.4" y="236.4">ACTIVE</text>
<text x="37.4" y="236.4">I C/SPI</text>
<text x="75.4" y="236.4">ON</text>
<text x="87.5" y="236.4">SBYB bit of CTRL_REG1</text>
<text x="125.4" y="236.4">All blocks are enabled (POR, digital, analog).</text>
<text x="37.4" y="240.2">communication with</text>
<text x="37.4" y="244">the device is possible</text>
<text x="87.5" y="240.2">is set</text>
</g>
<g font-size="2.8">
<text x="40.8" y="45.5">MSB</text>
<text x="87.1" y="45.5">LSB</text>
<text x="113.8" y="45.5">MSB</text>
<text x="160.2" y="45.5">LSB</text>
<text x="29.5" y="49.8">SCL</text>
<text x="42.9" y="49.8">1</text>
<text x="49.5" y="49.8">2</text>
<text x="56.2" y="49.8">3</text>
<text x="62.6" y="49.8">4</text>
<text x="69.2" y="49.8">5</text>
<text x="75.9" y="49.8">6</text>
<text x="82.6" y="49.8">7</text>
<text x="88.9" y="49.8">8</text>
<text x="95.7" y="49.8">9</text>
<text x="115.9" y="49.8">1</text>
<text x="122.6" y="49.8">2</text>
<text x="129.2" y="49.8">3</text>
<text x="135.6" y="49.8">4</text>
<text x="142.2" y="49.8">5</text>
<text x="148.9" y="49.8">6</text>
<text x="155.6" y="49.8">7</text>
<text x="161.9" y="49.8">8</text>
<text x="168.6" y="49.8">9</text>
<text x="28.6" y="65.5">SDA</text>
<text x="40.8" y="65.5">AD7</text>
<text x="47.6" y="65.5">AD6 AD5 AD4 AD3</text>
<text x="74.1" y="65.5">AD2 AD1 R/W</text>
<text x="104.5" y="65.5">XXX</text>
<text x="115.3" y="65.5">D7</text>
<text x="121.8" y="65.5">D6</text>
<text x="128" y="65.5">D5</text>
<text x="135.1" y="65.5">D4</text>
<text x="141.6" y="65.5">D3</text>
<text x="148.3" y="65.5">D2</text>
<text x="154.6" y="65.5">D1</text>
<text x="161.3" y="65.5">D0</text>
<text x="32.2" y="76.1">Start</text>
<text x="94.7" y="76.1">Ack</text>
<text x="167.8" y="76.1">No</text>
<text x="174.9" y="76.1">Stop</text>
<text x="31.3" y="79.2">Signal</text>
<text x="85.7" y="79.6">Write</text>
<text x="95.3" y="78.9">Bit</text>
<text x="167.3" y="78.6">Ack</text>
<text x="167.9" y="81.1">Bit</text>
<text x="174" y="78.6">Signal</text>
<text x="40.6" y="90">MSB</text>
<text x="87" y="90">LSB</text>
<text x="113.7" y="90">MSB</text>
<text x="160" y="90">LSB</text>
<text x="29.2" y="94.2">SCL</text>
<text x="95.6" y="94.2">9</text>
<text x="129.2" y="94.2">3</text>
<text x="135.6" y="94.2">4</text>
<text x="168.7" y="94.2">9</text>
<text x="29.2" y="109.8">SDA</text>
<text x="40.8" y="109.8">AD7</text>
<text x="47.6" y="109.8">AD6 AD5 AD4 AD3 AD2 AD1 R/W</text>
<text x="100.3" y="109.8">XX</text>
<text x="114" y="109.8">AD7</text>
<text x="121" y="109.8">AD6 AD5 AD4 AD3 AD2 AD1 R/W</text>
<text x="32.5" y="120.5">Start</text>
<text x="86" y="124">Write</text>
<text x="94.9" y="120.5">Ack</text>
<text x="95.5" y="123.4">Bit</text>
<text x="103.6" y="120.5">Repeated</text>
<text x="106.1" y="123.4">Start</text>
<text x="158.4" y="120.7">Read/</text>
<text x="158.8" y="124.2">Write</text>
<text x="168.2" y="123.1">Ack</text>
<text x="168.6" y="120.5">No</text>
<text x="168.7" y="125.6">Bit</text>
<text x="174.8" y="123.1">Signal</text>
<text x="175.7" y="120.5">Stop</text>
<text x="105.4" y="126.2">Signal</text>
</g>
<g font-size="2.8" fill="#007088">
<text x="17.6" y="277.3">Data sheet: Technical data</text>
<text x="89.6" y="277.3">Rev. 5.2 — 5 April 2017</text>
<text x="183.7" y="281">11 / 49</text>
</g>
<text font-size="2.6" fill="#007088" x="119.6" y="31.6">2</text>
<text font-size="2.6" x="175.8" y="136.7">2</text>
<g font-size="2.5">
<text x="53.3" y="76.1">Calling Address</text>
<text x="85.4" y="76.1">Read/</text>
<text x="133.4" y="76.1">Data Byte</text>
<text x="42.9" y="94.2">1</text>
<text x="49.5" y="94.2">2</text>
<text x="56.2" y="94.2">3</text>
<text x="62.5" y="94.2">4</text>
<text x="69.2" y="94.2">5</text>
<text x="75.9" y="94.2">6</text>
<text x="82.2" y="94.2">7</text>
<text x="89.2" y="94.2">8</text>
<text x="116" y="94.2">1</text>
<text x="122.7" y="94.2">2</text>
<text x="142.2" y="94.2">5</text>
<text x="149.2" y="94.2">6</text>
<text x="155.6" y="94.2">7</text>
<text x="161.9" y="94.2">8</text>
<text x="31.5" y="123.7">Signal</text>
<text x="53.6" y="120.5">Calling Address</text>
<text x="85.7" y="120.5">Read/</text>
<text x="124.6" y="120.5">New Calling Address</text>
<text x="133.1" y="169.8">SLEEP</text>
<text x="154" y="174.1">ACTIVE</text>
<text x="77.8" y="186.4">OFF</text>
<text x="100.7" y="186.4">STANDBY</text>
<text x="142.6" y="186.4">WAKE</text>
</g>
<g font-size="2.4" fill="#007088">
<text x="34" y="130.5">2</text>
<text x="43.8" y="209.4">2</text>
<text x="77.1" y="211.6">DD</text>
</g>
<g font-size="2.4">
<text x="38.3" y="221.2">2</text>
<text x="92.3" y="217.6">DD</text>
<text x="38.3" y="234.8">2</text>
</g>
<g font-size="1.8">
<text x="17.6" y="273.1">MPL3115A2</text>
<text x="77.2" y="273.1">All information provided in this document is subject to legal disclaimers.</text>
<text x="163.2" y="273.1">© NXP B.V. 2017. All rights reserved.</text>
</g>
</svg>
